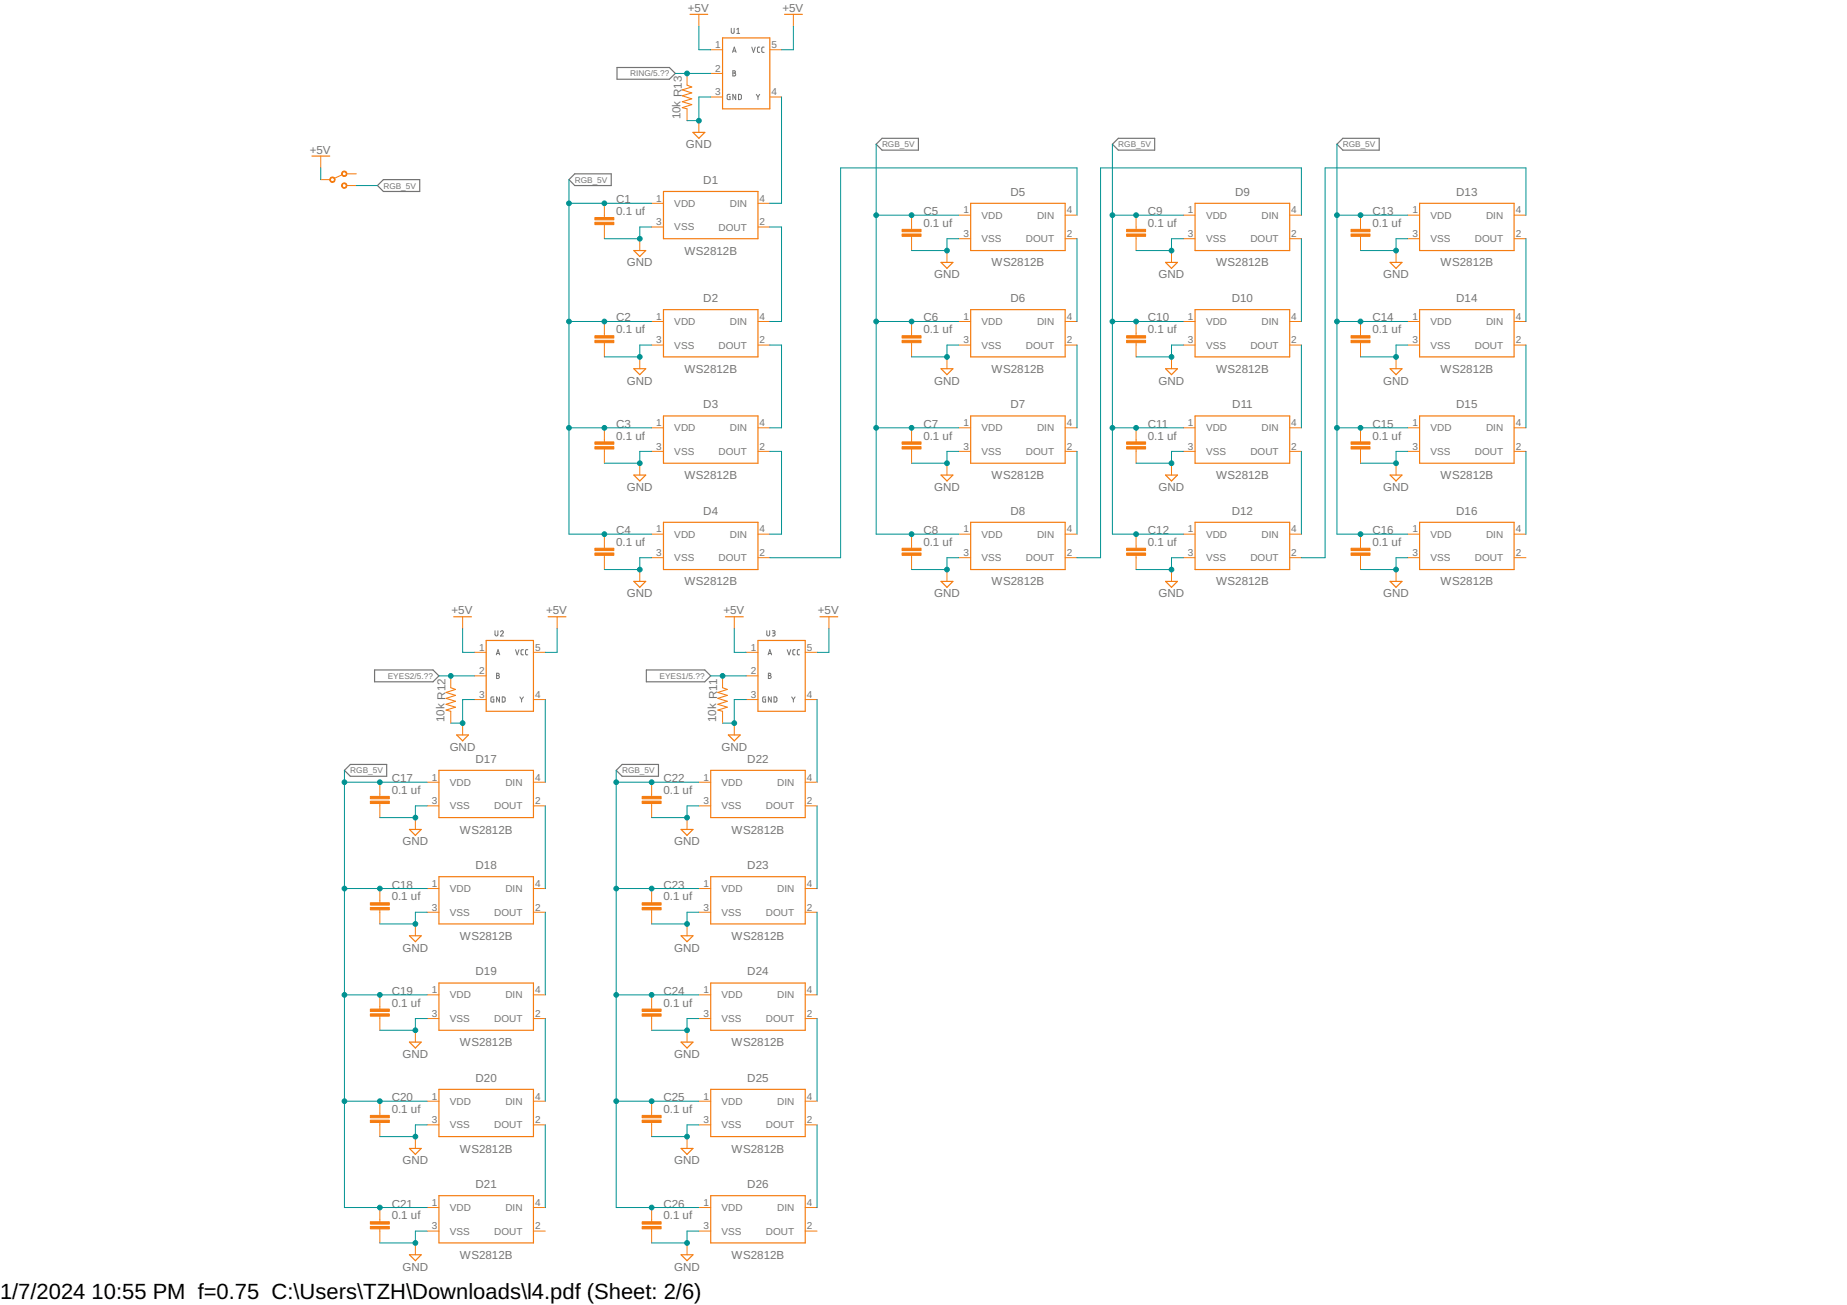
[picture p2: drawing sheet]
<svg xmlns="http://www.w3.org/2000/svg" width="297mm" height="210mm" viewBox="0 0 297 210" stroke-linecap="round" stroke-linejoin="round" font-family="sans-serif">
<g fill="none" stroke="#757575" stroke-width=".16">
<path d="M117.4 15.2l-.4 .1-.1 .5 .2 .2h.3v-.4h-.1M117.6 4.6v.5l.1 .3a.22 .22 0 0 0 .3 0 .22 .22 0 0 0 .1-.3v-.5M117.8 8.4l.3-.8 .3 .8M117.9 11.4l.4 .1v.2h-.2l.2 .2a.22 .22 0 0 1 0 .2 .22 .22 0 0 1-.2 .1h-.2zM117.9 11.7h.2M117.9 8.2h.4M118.3 15.2v.8l-.4-.8v.8M118.5 4.7l.2-.1v.8M118.5 5.4h.5M118.8 15.2l.4 .1v.5l-.1 .2h-.3zM120.9 7.6l.3 .8 .3-.8M121.6 15.2l.3 .4"/>
<path d="M121.9 15.6v.4M122.2 7.6h-.3l-.1 .2v.5l.4 .1M122.2 15.2l-.3 .4M122.9 7.6h-.3l-.1 .2v.5l.4 .1M79.4 112.1l-.4 .1v.7h.4v-.4h-.1M79.6 101.5v.6l.2 .2 .3-.1v-.7M79.8 105.3l.3-.8 .3 .8M79.9 108.3l.4 .1v.2l-.2 .1 .2 .2-.2 .2h-.2zM79.9 108.7h.2M79.9 105.1h.4M80.3 112.1v.8l-.4-.8v.8M80.5 101.6a.23 .23 0 0 1 .3-.1 .23 .23 0 0 1 .1 .3l-.4 .5h.5"/>
<path d="M80.8 112.1l.4 .1v.5l-.1 .2h-.3zM82.9 104.5l.3 .8 .3-.8M83.6 112.1l.3 .4M83.9 112.5v.4M84.2 104.5h-.3l-.1 .2v.5l.4 .1M84.2 112.1l-.3 .4M84.9 104.5h-.3l-.1 .2v.5l.4 .1M123.1 112.1l-.4 .1v.7h.4v-.4h-.1M123.3 101.5v.7l.2 .1 .3-.2v-.6M123.5 105.3l.3-.8 .3 .8M123.6 108.3l.4 .1-.2 .3 .2 .2-.2 .2h-.2zM123.6 108.7h.2"/>
<path d="M123.6 105.1h.4M124 112.1v.8l-.4-.8v.8M124.2 101.5h.4l.1 .1-.2 .2h-.2M124.4 101.8l.2 .1v.3l-.4 .1M124.5 112.1l.4 .1v.5l-.1 .2h-.3zM126.6 104.5l.3 .8 .3-.8M127.3 112.1l.3 .4M127.6 112.5v.4M127.9 104.5h-.3l-.1 .2v.5l.4 .1M127.9 112.1l-.3 .4M128.6 104.5h-.3l-.1 .2v.5l.4 .1"/>
</g>
<path d="M99.2 10.9h8.5l.9 .9-.9 .9h-8.5zM60.7 29.8l1-.9h5.8v1.9h-5.8zM92.4 28h5.9v1.8h-5.9l-.9-.9zM140.9 23.2l1-1h5.8v2h-5.8zM179.9 22.2h5.8v2h-5.8l-1-1zM216 22.2h5.8v2h-5.8l-1-1zM60.2 107.8h9.4l1 .9-1 1h-9.4zM103.9 107.8h9.4l1 .9-1 1h-9.4zM55.4 123.9l.9-.9h5.9v1.9h-5.9zM99.1 123.9l1-.9h5.8v1.9h-5.8z" fill="none" stroke="#757575" stroke-width=".19"/>
<g fill="none" stroke="#f57c10" stroke-width=".19">
<path d="M111 2.3h2.8M116.2 6.1h7.6v11.4h-7.6zM126.2 2.3h2.8M50.2 25.1h2.8M106.7 30.8h15.2v7.6h-15.2zM111.4 21.3h1.9l-.9 .9zM156.1 32.7h15.2v7.6h-15.2zM192.2 32.7h15.2v7.6h-15.2zM228.3 32.7h15.2v7.6h-15.2zM101.9 40.3h1.9l-.9 1zM101.9 59.3h1.9l-.9 1zM106.7 49.8h15.2v7.6h-15.2z"/>
<path d="M151.3 59.3h1.9l-.9 1zM151.3 42.2h1.9l-.9 1zM156.1 49.8h15.2v7.6h-15.2zM187.5 59.3h1.9l-1 1zM187.5 42.2h1.9l-1 1zM192.2 49.8h15.2v7.6h-15.2zM223.6 59.3h1.9l-1 1zM223.6 42.2h1.9l-1 1zM228.3 49.8h15.2v7.6h-15.2zM101.9 76.4h1.9l-.9 1zM106.7 66.9h15.2v7.6h-15.2zM151.3 76.4h1.9l-.9 1z"/>
<path d="M156.1 66.9h15.2v7.6h-15.2zM187.5 76.4h1.9l-1 1zM192.2 66.9h15.2v7.6h-15.2zM223.6 76.4h1.9l-1 1zM228.3 66.9h15.2v7.6h-15.2zM73 99.2h2.8M88.2 99.2h2.8M101.9 93.5h1.9l-.9 1zM106.7 84h15.2v7.6h-15.2zM116.7 99.2h2.8M131.9 99.2h2.8M151.3 93.5h1.9l-.9 1z"/>
<path d="M156.1 84h15.2v7.6h-15.2zM187.5 93.5h1.9l-1 1zM192.2 84h15.2v7.6h-15.2zM223.6 93.5h1.9l-1 1zM228.3 84h15.2v7.6h-15.2zM73.4 118.2h1.9l-.9 1zM78.2 103h7.6v11.4h-7.6zM117.1 118.2h1.9l-.9 1zM121.9 103h7.6v11.4h-7.6zM65.8 133.4h1.9l-.9 1zM70.6 123.9h15.2v7.6h-15.2zM109.5 133.4h1.9l-.9 1z"/>
<path d="M114.3 123.9h15.2v7.6h-15.2zM65.8 150.5h1.9l-.9 1zM70.6 141h15.2v7.6h-15.2zM70.6 158.1h15.2v7.6h-15.2zM109.5 150.5h1.9l-.9 1zM114.3 141h15.2v7.6h-15.2zM114.3 158.1h15.2v7.6h-15.2zM65.8 167.6h1.9l-.9 1zM70.6 175.2h15.2v7.6h-15.2zM109.5 167.6h1.9l-.9 1zM114.3 175.2h15.2v7.6h-15.2zM65.8 184.7h1.9l-.9 1z"/>
<path d="M70.6 192.3h15.2v7.6h-15.2zM109.5 184.7h1.9l-.9 1zM114.3 192.3h15.2v7.6h-15.2zM65.8 201.8h1.9l-.9 1zM109.5 201.8h1.9l-.9 1z"/>
</g>
<g fill="none" stroke="#f57c10" stroke-width=".16">
<path d="M110.5 11.8v1.9M110.5 17.5v1.9M112.4 2.3v1.9M112.4 19.4v1.9M114.3 8h1.9M114.3 11.8h1.9M114.3 15.6h1.9M123.8 8h1.9M123.8 15.6h1.9M127.6 2.3v1.9M51.6 25.1v1.9M51.6 28.9h1.5"/>
<path d="M55 28.1l-1.2 .6M55.8 28h1.5M55.8 29.8h1.5M97.2 32.7v2.3M97.2 36.1v2.3M102.9 38.4v1.9M104.8 36.5h1.9M104.8 32.7h1.9M121.9 36.5h1.9M121.9 32.7h1.9M146.6 34.6v2.3M146.6 38v2.3"/>
<path d="M154.2 38.4h1.9M154.2 34.6h1.9M171.3 38.4h1.9M171.3 34.6h1.9M182.7 34.6v2.3M182.7 38v2.3M190.3 38.4h1.9M190.3 34.6h1.9M207.4 38.4h1.9M207.4 34.6h1.9M218.8 34.6v2.3M218.8 38v2.3"/>
<path d="M226.4 38.4h1.9M226.4 34.6h1.9M243.5 38.4h1.9M243.5 34.6h1.9M97.2 51.7v2.3M97.2 55.1v2.3M102.9 57.4v1.9M104.8 55.5h1.9M104.8 51.7h1.9M121.9 55.5h1.9M121.9 51.7h1.9M146.6 51.7v2.3"/>
<path d="M146.6 55.1v2.3M152.3 40.3v1.9M152.3 57.4v1.9M154.2 55.5h1.9M154.2 51.7h1.9M171.3 55.5h1.9M171.3 51.7h1.9M182.7 51.7v2.3M182.7 55.1v2.3M188.4 40.3v1.9M188.4 57.4v1.9M190.3 55.5h1.9"/>
<path d="M190.3 51.7h1.9M207.4 55.5h1.9M207.4 51.7h1.9M218.8 51.7v2.3M218.8 55.1v2.3M224.5 40.3v1.9M224.5 57.4v1.9M226.4 55.5h1.9M226.4 51.7h1.9M243.5 55.5h1.9M243.5 51.7h1.9M97.2 68.8v2.3"/>
<path d="M97.2 72.2v2.3M102.9 74.5v1.9M104.8 72.6h1.9M104.8 68.8h1.9M121.9 72.6h1.9M121.9 68.8h1.9M146.6 68.8v2.3M146.6 72.2v2.3M152.3 74.5v1.9M154.2 72.6h1.9M154.2 68.8h1.9M171.3 72.6h1.9"/>
<path d="M171.3 68.8h1.9M182.7 68.8v2.3M182.7 72.2v2.3M188.4 74.5v1.9M190.3 72.6h1.9M190.3 68.8h1.9M207.4 72.6h1.9M207.4 68.8h1.9M218.8 68.8v2.3M218.8 72.2v2.3M224.5 74.5v1.9M226.4 72.6h1.9"/>
<path d="M226.4 68.8h1.9M243.5 72.6h1.9M243.5 68.8h1.9M74.4 99.2v1.9M89.6 99.2v1.9M97.2 85.9v2.3M97.2 89.3v2.3M102.9 91.6v1.9M104.8 89.7h1.9M104.8 85.9h1.9M118.1 99.2v1.9M121.9 89.7h1.9"/>
<path d="M121.9 85.9h1.9M133.3 99.2v1.9M146.6 85.9v2.3M146.6 89.3v2.3M152.3 91.6v1.9M154.2 89.7h1.9M154.2 85.9h1.9M171.3 89.7h1.9M171.3 85.9h1.9M182.7 85.9v2.3M182.7 89.3v2.3M188.4 91.6v1.9"/>
<path d="M190.3 89.7h1.9M190.3 85.9h1.9M207.4 89.7h1.9M207.4 85.9h1.9M218.8 85.9v2.3M218.8 89.3v2.3M224.5 91.6v1.9M226.4 89.7h1.9M226.4 85.9h1.9M243.5 89.7h1.9M243.5 85.9h1.9M72.5 108.7v1.9"/>
<path d="M72.5 114.4v1.9M74.4 116.3v1.9M76.3 104.9h1.9M76.3 108.7h1.9M76.3 112.5h1.9M85.8 104.9h1.9M85.8 112.5h1.9M116.2 108.7v1.9M116.2 114.4v1.9M118.1 116.3v1.9M120 104.9h1.9M120 108.7h1.9"/>
<path d="M120 112.5h1.9M129.5 104.9h1.9M129.5 112.5h1.9M61.1 125.8v2.3M61.1 129.2v2.3M66.8 131.5v1.9M68.7 129.6h1.9M68.7 125.8h1.9M85.8 129.6h1.9M85.8 125.8h1.9M104.8 125.8v2.3M104.8 129.2v2.3"/>
<path d="M110.5 131.5v1.9M112.4 129.6h1.9M112.4 125.8h1.9M129.5 129.6h1.9M129.5 125.8h1.9M61.1 142.9v2.3M61.1 146.3v2.3M66.8 148.6v1.9M68.7 146.7h1.9M68.7 142.9h1.9M85.8 146.7h1.9M85.8 142.9h1.9"/>
<path d="M104.8 142.9v2.3M104.8 146.3v2.3M110.5 148.6v1.9M112.4 146.7h1.9M112.4 142.9h1.9M129.5 146.7h1.9M129.5 142.9h1.9M61.1 160v2.3M61.1 163.4v2.3M61.1 177.1v2.3M66.8 165.7v1.9M68.7 163.8h1.9"/>
<path d="M68.7 160h1.9M68.7 177.1h1.9M85.8 163.8h1.9M85.8 160h1.9M85.8 177.1h1.9M104.8 160v2.3M104.8 163.4v2.3M104.8 177.1v2.3M110.5 165.7v1.9M112.4 163.8h1.9M112.4 160h1.9M112.4 177.1h1.9"/>
<path d="M129.5 163.8h1.9M129.5 160h1.9M129.5 177.1h1.9M61.1 180.6v2.2M61.1 194.2v2.3M61.1 197.7v2.2M66.8 182.8v1.9M66.8 199.9v1.9M68.7 180.9h1.9M68.7 198h1.9M68.7 194.2h1.9M85.8 180.9h1.9"/>
<path d="M85.8 198h1.9M85.8 194.2h1.9M104.8 180.6v2.2M104.8 194.2v2.3M104.8 197.7v2.2M110.5 182.8v1.9M110.5 199.9v1.9M112.4 180.9h1.9M112.4 198h1.9M112.4 194.2h1.9M129.5 180.9h1.9M129.5 198h1.9"/>
<path d="M129.5 194.2h1.9"/>
</g>
<g fill="#f57c10" stroke="#f57c10" stroke-width=".16">
<path d="M53.2 28.6a.43 .43 0 0 1 .6 .1 .43 .43 0 0 1-.3 .6 .43 .43 0 0 1-.5-.4h.1a.33 .33 0 0 1 .5-.3 .33 .33 0 0 1 .1 .6 .33 .33 0 0 1-.5-.2l-.1-.1h-.1z" fill-rule="evenodd"/>
<path d="M55.1 27.6a.44 .44 0 0 1 .7 .2 .44 .44 0 0 1-.3 .6 .44 .44 0 0 1-.6-.4h.1a.32 .32 0 0 1 .4-.4 .32 .32 0 0 1 .2 .5 .32 .32 0 0 1-.5 0l-.2-.1z" fill-rule="evenodd"/>
<path d="M55.1 29.5a.43 .43 0 0 1 .7 .2 .43 .43 0 0 1-.3 .6 .43 .43 0 0 1-.6-.5h.1a.32 .32 0 0 1 .5-.3 .32 .32 0 0 1 .1 .5 .32 .32 0 0 1-.5 0l-.2-.2z" fill-rule="evenodd"/>
</g>
<g fill="#f57c10" stroke="#f57c10" stroke-width=".16">
<path d="M95.7 35.8h3v.3h-3z"/>
<path d="M95.7 35h3v.4h-3z"/>
<path d="M95.7 54.7h3v.4h-3z"/>
<path d="M95.7 54h3v.4h-3z"/>
<path d="M95.7 71.8h3v.4h-3z"/>
<path d="M95.7 71.1h3v.4h-3z"/>
<path d="M95.7 88.9h3v.4h-3z"/>
<path d="M95.7 88.2h3v.4h-3z"/>
<path d="M145.1 37.6h3v.4h-3z"/>
<path d="M145.1 36.9h3v.4h-3z"/>
<path d="M145.1 54.7h3v.4h-3z"/>
<path d="M145.1 54h3v.4h-3z"/>
<path d="M145.1 71.8h3v.4h-3z"/>
<path d="M145.1 71.1h3v.4h-3z"/>
<path d="M145.1 88.9h3v.4h-3z"/>
<path d="M145.1 88.2h3v.4h-3z"/>
<path d="M181.2 37.6h3v.4h-3z"/>
<path d="M181.2 36.9h3v.4h-3z"/>
<path d="M181.2 54.7h3v.4h-3z"/>
<path d="M181.2 54h3v.4h-3z"/>
<path d="M181.2 71.8h3v.4h-3z"/>
<path d="M181.2 71.1h3v.4h-3z"/>
<path d="M181.2 88.9h3v.4h-3z"/>
<path d="M181.2 88.2h3v.4h-3z"/>
<path d="M217.3 37.6h3v.4h-3z"/>
<path d="M217.3 36.9h3v.4h-3z"/>
<path d="M217.3 54.7h3v.4h-3z"/>
<path d="M217.3 54h3v.4h-3z"/>
<path d="M217.3 71.8h3v.4h-3z"/>
<path d="M217.3 71.1h3v.4h-3z"/>
<path d="M217.3 88.9h3v.4h-3z"/>
<path d="M217.3 88.2h3v.4h-3z"/>
<path d="M59.6 128.9h3v.3h-3z"/>
<path d="M59.6 128.1h3v.4h-3z"/>
<path d="M59.6 146h3v.3h-3z"/>
<path d="M59.6 145.2h3v.4h-3z"/>
<path d="M59.6 163.1h3v.3h-3z"/>
<path d="M59.6 162.3h3v.4h-3z"/>
<path d="M59.6 180.2h3v.4h-3z"/>
<path d="M59.6 179.4h3v.4h-3z"/>
<path d="M59.6 197.3h3v.4h-3z"/>
<path d="M59.6 196.5h3v.4h-3z"/>
<path d="M103.3 128.9h3v.3h-3z"/>
<path d="M103.3 128.1h3v.4h-3z"/>
<path d="M103.3 146h3v.3h-3z"/>
<path d="M103.3 145.2h3v.4h-3z"/>
<path d="M103.3 163.1h3v.3h-3z"/>
<path d="M103.3 162.3h3v.4h-3z"/>
<path d="M103.3 180.2h3v.4h-3z"/>
<path d="M103.3 179.4h3v.4h-3z"/>
<path d="M103.3 197.3h3v.4h-3z"/>
<path d="M103.3 196.5h3v.4h-3z"/>
</g>
<path d="M110.5 13.7l.8 .3-1.6 .5 1.6 .4-1.6 .5 1.6 .5-1.6 .5 1.6 .4-1.6 .5 .8 .2M72.5 110.6l.8 .3-1.6 .5 1.6 .4-1.6 .5 1.6 .5-1.6 .5 1.6 .4-1.6 .5 .8 .2M116.2 110.6l.8 .3-1.6 .5 1.6 .4-1.6 .5 1.6 .5-1.6 .5 1.6 .4-1.6 .5 .8 .2" fill="none" stroke="#f57c10" stroke-width=".17"/>
<g fill="none" stroke="#009292" stroke-width=".16">
<path d="M108.6 11.8h5.7M112.4 4.2v3.8h1.9M114.3 15.6h-1.9v3.8h-1.9M125.7 15.6v17.1h-1.9M127.6 4.2v3.8h-1.9M51.6 27v1.9M57.3 29.8h3.4M91.5 28.9v57h13.3M91.5 32.7h13.3M104.8 36.5h-1.9v1.9h-5.7M123.8 36.5h1.9v15.2h-1.9M140.9 23.2v62.7h13.3"/>
<path d="M140.9 34.6h13.3M154.2 38.4h-1.9v1.9h-5.7M173.2 34.6v-7.6h-38v62.7h-11.4M173.2 38.4v13.3M178.9 23.2v62.7h11.4M178.9 34.6h11.4M190.3 38.4h-1.9v1.9h-5.7M209.3 34.6v-7.6h-32.3v62.7h-3.8M209.3 38.4v13.3M215 23.2v62.7h11.4M215 34.6h11.4M226.4 38.4h-1.9v1.9h-5.7"/>
<path d="M245.4 34.6v-7.6h-32.3v62.7h-3.8M245.4 38.4v13.3M91.5 51.7h13.3M104.8 55.5h-1.9v1.9h-5.7M123.8 55.5h1.9v13.3h-1.9M140.9 51.7h13.3M154.2 55.5h-1.9v1.9h-5.7M173.2 55.5v13.3M178.9 51.7h11.4M190.3 55.5h-1.9v1.9h-5.7M209.3 55.5v13.3M215 51.7h11.4"/>
<path d="M226.4 55.5h-1.9v1.9h-5.7M245.4 55.5v13.3M91.5 68.8h13.3M104.8 72.6h-1.9v1.9h-5.7M123.8 72.6h1.9v13.3h-1.9M140.9 68.8h13.3M154.2 72.6h-1.9v1.9h-5.7M173.2 72.6v13.3M178.9 68.8h11.4M190.3 72.6h-1.9v1.9h-5.7M209.3 72.6v13.3M215 68.8h11.4"/>
<path d="M226.4 72.6h-1.9v1.9h-5.7M245.4 72.6v13.3M104.8 89.7h-1.9v1.9h-5.7M154.2 89.7h-1.9v1.9h-5.7M190.3 89.7h-1.9v1.9h-5.7M226.4 89.7h-1.9v1.9h-5.7M70.6 108.7h5.7M74.4 101.1v3.8h1.9M76.3 112.5h-1.9v3.8h-1.9M87.7 112.5v13.3M89.6 101.1v3.8h-1.9M114.3 108.7h5.7"/>
<path d="M118.1 101.1v3.8h1.9M120 112.5h-1.9v3.8h-1.9M131.4 112.5v13.3M133.3 101.1v3.8h-1.9M55.4 125.8h13.3M55.4 123.9v70.3h13.3M68.7 129.6h-1.9v1.9h-5.7M87.7 129.6v13.3M99.1 125.8h13.3M99.1 123.9v70.3h13.3M112.4 129.6h-1.9v1.9h-5.7M131.4 129.6v13.3"/>
<path d="M55.4 142.9h13.3M68.7 146.7h-1.9v1.9h-5.7M87.7 146.7v13.3M99.1 142.9h13.3M112.4 146.7h-1.9v1.9h-5.7M131.4 146.7v13.3M55.4 160h13.3M55.4 177.1h13.3M68.7 163.8h-1.9v1.9h-5.7M87.7 163.8v13.3M99.1 160h13.3M99.1 177.1h13.3"/>
<path d="M112.4 163.8h-1.9v1.9h-5.7M131.4 163.8v13.3M68.7 180.9h-1.9v1.9h-5.7M68.7 198h-1.9v1.9h-5.7M87.7 180.9v13.3M112.4 180.9h-1.9v1.9h-5.7M112.4 198h-1.9v1.9h-5.7M131.4 180.9v13.3"/>
</g>
<g fill="#009292" stroke="#009292" stroke-width=".16">
<circle cx="102.9" cy="38.4" r=".38"/>
<circle cx="102.9" cy="57.4" r=".38"/>
<circle cx="102.9" cy="74.5" r=".38"/>
<circle cx="102.9" cy="91.6" r=".38"/>
<circle cx="112.4" cy="19.4" r=".38"/>
<circle cx="152.3" cy="40.3" r=".38"/>
<circle cx="152.3" cy="57.4" r=".38"/>
<circle cx="152.3" cy="74.5" r=".38"/>
<circle cx="152.3" cy="91.6" r=".38"/>
<circle cx="188.4" cy="40.3" r=".38"/>
<circle cx="188.4" cy="57.4" r=".38"/>
<circle cx="188.4" cy="74.5" r=".38"/>
<circle cx="188.4" cy="91.6" r=".38"/>
<circle cx="224.5" cy="40.3" r=".38"/>
<circle cx="224.5" cy="57.4" r=".38"/>
<circle cx="224.5" cy="74.5" r=".38"/>
<circle cx="224.5" cy="91.6" r=".38"/>
<circle cx="66.8" cy="131.5" r=".38"/>
<circle cx="66.8" cy="148.6" r=".38"/>
<circle cx="66.8" cy="165.7" r=".38"/>
<circle cx="66.8" cy="182.8" r=".38"/>
<circle cx="66.8" cy="199.9" r=".38"/>
<circle cx="110.5" cy="131.5" r=".38"/>
<circle cx="110.5" cy="148.6" r=".38"/>
<circle cx="110.5" cy="165.7" r=".38"/>
<circle cx="110.5" cy="182.8" r=".38"/>
<circle cx="110.5" cy="199.9" r=".38"/>
<circle cx="74.4" cy="116.3" r=".38"/>
<circle cx="118.1" cy="116.3" r=".38"/>
<circle cx="110.5" cy="11.8" r=".38"/>
<circle cx="116.2" cy="108.7" r=".38"/>
<circle cx="72.5" cy="108.7" r=".38"/>
<circle cx="97.2" cy="32.7" r=".38"/>
<circle cx="97.2" cy="51.7" r=".38"/>
<circle cx="97.2" cy="68.8" r=".38"/>
<circle cx="97.2" cy="85.9" r=".38"/>
<circle cx="91.5" cy="68.8" r=".38"/>
<circle cx="91.5" cy="51.7" r=".38"/>
<circle cx="91.5" cy="32.7" r=".38"/>
<circle cx="104.8" cy="125.8" r=".38"/>
<circle cx="104.8" cy="194.2" r=".38"/>
<circle cx="99.1" cy="125.8" r=".38"/>
<circle cx="104.8" cy="142.9" r=".38"/>
<circle cx="99.1" cy="142.9" r=".38"/>
<circle cx="104.8" cy="160" r=".38"/>
<circle cx="99.1" cy="160" r=".38"/>
<circle cx="104.8" cy="177.1" r=".38"/>
<circle cx="99.1" cy="177.1" r=".38"/>
<circle cx="61.1" cy="125.8" r=".38"/>
<circle cx="61.1" cy="142.9" r=".38"/>
<circle cx="61.1" cy="194.2" r=".38"/>
<circle cx="55.4" cy="142.9" r=".38"/>
<circle cx="55.4" cy="125.8" r=".38"/>
<circle cx="61.1" cy="160" r=".38"/>
<circle cx="55.4" cy="160" r=".38"/>
<circle cx="61.1" cy="177.1" r=".38"/>
<circle cx="55.4" cy="177.1" r=".38"/>
<circle cx="146.6" cy="68.8" r=".38"/>
<circle cx="146.6" cy="51.7" r=".38"/>
<circle cx="146.6" cy="34.6" r=".38"/>
<circle cx="146.6" cy="85.9" r=".38"/>
<circle cx="140.9" cy="34.6" r=".38"/>
<circle cx="140.9" cy="51.7" r=".38"/>
<circle cx="140.9" cy="68.8" r=".38"/>
<circle cx="182.7" cy="68.8" r=".38"/>
<circle cx="182.7" cy="51.7" r=".38"/>
<circle cx="182.7" cy="34.6" r=".38"/>
<circle cx="182.7" cy="85.9" r=".38"/>
<circle cx="178.9" cy="34.6" r=".38"/>
<circle cx="178.9" cy="51.7" r=".38"/>
<circle cx="178.9" cy="68.8" r=".38"/>
<circle cx="218.8" cy="68.8" r=".38"/>
<circle cx="218.8" cy="51.7" r=".38"/>
<circle cx="218.8" cy="34.6" r=".38"/>
<circle cx="218.8" cy="85.9" r=".38"/>
<circle cx="215" cy="34.6" r=".38"/>
<circle cx="215" cy="51.7" r=".38"/>
<circle cx="215" cy="68.8" r=".38"/>
</g>
<g font-size="3.5">
<text x="0" y="208.9">1/7/2024</text>
<text x="14.7" y="208.9">10:55 PM f=0.75 C:\Users\TZH\Downloads\l4.pdf (Sheet: 2/6)</text>
</g>
<g font-size="1.9" fill="#757575">
<text x="110.6" y="1.9">+5V</text>
<text x="125.8" y="1.9">+5V</text>
<text x="109.5" y="19.2" transform="rotate(-90 109.5 19.2)">10k R13</text>
<text x="110.3" y="23.9">GND</text>
<text x="49.8" y="24.7">+5V</text>
<text x="113.1" y="29.6">D1</text>
<text x="99.1" y="34.6">0.1 uf</text>
<text x="99.1" y="32.7">C1</text>
<text x="148.5" y="34.6">C5</text>
<text x="162.5" y="31.5">D5</text>
<text x="184.6" y="34.6">C9</text>
<text x="198.6" y="31.5">D9</text>
<text x="220.7" y="34.6">C13</text>
<text x="234.2" y="31.5">D13</text>
<text x="110.1" y="41">WS2812B</text>
<text x="148.5" y="36.5">0.1 uf</text>
<text x="184.6" y="36.5">0.1 uf</text>
<text x="220.7" y="36.5">0.1 uf</text>
<text x="100.8" y="42.9">GND</text>
<text x="150.2" y="44.8">GND</text>
<text x="159.5" y="42.9">WS2812B</text>
<text x="186.3" y="44.8">GND</text>
<text x="195.6" y="42.9">WS2812B</text>
<text x="222.4" y="44.8">GND</text>
<text x="231.7" y="42.9">WS2812B</text>
<text x="99.1" y="53.6">0.1 uf</text>
<text x="99.1" y="51.7">C2</text>
<text x="113.1" y="48.6">D2</text>
<text x="148.5" y="53.6">0.1 uf</text>
<text x="148.5" y="51.7">C6</text>
<text x="162.5" y="48.6">D6</text>
<text x="184.6" y="53.6">0.1 uf</text>
<text x="184.6" y="51.7">C10</text>
<text x="198.1" y="48.6">D10</text>
<text x="220.7" y="53.6">0.1 uf</text>
<text x="220.7" y="51.7">C14</text>
<text x="234.2" y="48.6">D14</text>
<text x="110.1" y="60">WS2812B</text>
<text x="159.5" y="60">WS2812B</text>
<text x="195.6" y="60">WS2812B</text>
<text x="231.7" y="60">WS2812B</text>
<text x="100.8" y="61.9">GND</text>
<text x="113.1" y="65.7">D3</text>
<text x="150.2" y="61.9">GND</text>
<text x="162.5" y="65.7">D7</text>
<text x="186.3" y="61.9">GND</text>
<text x="198.2" y="65.7">D11</text>
<text x="222.4" y="61.9">GND</text>
<text x="234.2" y="65.7">D15</text>
<text x="99.1" y="70.7">0.1 uf</text>
<text x="99.1" y="68.8">C3</text>
<text x="148.5" y="70.7">0.1 uf</text>
<text x="148.5" y="68.8">C7</text>
<text x="184.6" y="70.7">0.1 uf</text>
<text x="184.6" y="68.8">C11</text>
<text x="220.7" y="70.7">0.1 uf</text>
<text x="220.7" y="68.8">C15</text>
<text x="110.1" y="77.1">WS2812B</text>
<text x="159.5" y="77.1">WS2812B</text>
<text x="195.6" y="77.1">WS2812B</text>
<text x="231.7" y="77.1">WS2812B</text>
<text x="100.8" y="79">GND</text>
<text x="113.1" y="82.8">D4</text>
<text x="150.2" y="79">GND</text>
<text x="162.5" y="82.8">D8</text>
<text x="186.3" y="79">GND</text>
<text x="198.1" y="82.8">D12</text>
<text x="222.4" y="79">GND</text>
<text x="234.2" y="82.8">D16</text>
<text x="99.1" y="87.8">0.1 uf</text>
<text x="99.1" y="85.9">C4</text>
<text x="148.5" y="87.8">0.1 uf</text>
<text x="148.5" y="85.9">C8</text>
<text x="184.6" y="87.8">0.1 uf</text>
<text x="184.6" y="85.9">C12</text>
<text x="220.7" y="87.8">0.1 uf</text>
<text x="220.7" y="85.9">C16</text>
<text x="110.1" y="94.2">WS2812B</text>
<text x="159.5" y="94.2">WS2812B</text>
<text x="195.6" y="94.2">WS2812B</text>
<text x="231.7" y="94.2">WS2812B</text>
<text x="72.6" y="98.8">+5V</text>
<text x="87.8" y="98.8">+5V</text>
<text x="100.8" y="96.1">GND</text>
<text x="116.3" y="98.8">+5V</text>
<text x="131.5" y="98.8">+5V</text>
<text x="150.2" y="96.1">GND</text>
<text x="186.3" y="96.1">GND</text>
<text x="222.4" y="96.1">GND</text>
<text x="71.5" y="116.1" transform="rotate(-90 71.5 116.1)">10k R12</text>
<text x="115.2" y="116.1" transform="rotate(-90 115.2 116.1)">10k R11</text>
<text x="63" y="125.8">C17</text>
<text x="72.3" y="120.8">GND</text>
<text x="76.5" y="122.7">D17</text>
<text x="106.7" y="125.8">C22</text>
<text x="116" y="120.8">GND</text>
<text x="120.2" y="122.7">D22</text>
<text x="63" y="127.7">0.1 uf</text>
<text x="106.7" y="127.7">0.1 uf</text>
<text x="64.7" y="136">GND</text>
<text x="74" y="134.1">WS2812B</text>
<text x="108.4" y="136">GND</text>
<text x="117.7" y="134.1">WS2812B</text>
<text x="63" y="142.9">C18</text>
<text x="76.5" y="139.8">D18</text>
<text x="106.7" y="142.9">C23</text>
<text x="120.2" y="139.8">D23</text>
<text x="63" y="144.8">0.1 uf</text>
<text x="106.7" y="144.8">0.1 uf</text>
<text x="64.7" y="153.1">GND</text>
<text x="74" y="151.2">WS2812B</text>
<text x="108.4" y="153.1">GND</text>
<text x="117.7" y="151.2">WS2812B</text>
<text x="63" y="161.9">0.1 uf</text>
<text x="63" y="160">C19</text>
<text x="76.5" y="156.9">D19</text>
<text x="106.7" y="161.9">0.1 uf</text>
<text x="106.7" y="160">C24</text>
<text x="120.2" y="156.9">D24</text>
<text x="64.7" y="170.2">GND</text>
<text x="74" y="168.3">WS2812B</text>
<text x="76.5" y="174">D20</text>
<text x="108.4" y="170.2">GND</text>
<text x="117.7" y="168.3">WS2812B</text>
<text x="120.2" y="174">D25</text>
<text x="63" y="179">0.1 uf</text>
<text x="63" y="177.1">C20</text>
<text x="106.7" y="179">0.1 uf</text>
<text x="106.7" y="177.1">C25</text>
<text x="74" y="185.4">WS2812B</text>
<text x="117.7" y="185.4">WS2812B</text>
<text x="64.7" y="187.3">GND</text>
<text x="76.5" y="191.1">D21</text>
<text x="108.4" y="187.3">GND</text>
<text x="120.2" y="191.1">D26</text>
<text x="63" y="196.1">0.1 uf</text>
<text x="63" y="194.2">C21</text>
<text x="106.7" y="196.1">0.1 uf</text>
<text x="106.7" y="194.2">C26</text>
<text x="74" y="202.5">WS2812B</text>
<text x="117.7" y="202.5">WS2812B</text>
<text x="64.7" y="204.4">GND</text>
<text x="108.4" y="204.4">GND</text>
</g>
<g font-size="1.6" fill="#757575">
<text x="115" y="7.7">1</text>
<text x="115" y="11.5">2</text>
<text x="124.1" y="7.7">5</text>
<text x="115" y="15.3">3</text>
<text x="124.1" y="15.3">4</text>
<text x="105.5" y="32.4">1</text>
<text x="108.4" y="33.3">VDD</text>
<text x="117.4" y="33.3">DIN</text>
<text x="122.2" y="32.4">4</text>
<text x="154.9" y="34.3">1</text>
<text x="157.8" y="35.2">VDD</text>
<text x="166.8" y="35.2">DIN</text>
<text x="171.6" y="34.3">4</text>
<text x="191" y="34.3">1</text>
<text x="194" y="35.2">VDD</text>
<text x="202.9" y="35.2">DIN</text>
<text x="207.7" y="34.3">4</text>
<text x="227.2" y="34.3">1</text>
<text x="230.1" y="35.2">VDD</text>
<text x="239" y="35.2">DIN</text>
<text x="243.8" y="34.3">4</text>
<text x="105.5" y="36.2">3</text>
<text x="108.4" y="37.1">VSS</text>
<text x="115.6" y="37.1">DOUT</text>
<text x="122.2" y="36.2">2</text>
<text x="154.9" y="38.1">3</text>
<text x="157.8" y="39">VSS</text>
<text x="165" y="39">DOUT</text>
<text x="171.6" y="38.1">2</text>
<text x="191" y="38.1">3</text>
<text x="194" y="39">VSS</text>
<text x="201.1" y="39">DOUT</text>
<text x="207.7" y="38.1">2</text>
<text x="227.2" y="38.1">3</text>
<text x="230.1" y="39">VSS</text>
<text x="237.2" y="39">DOUT</text>
<text x="243.8" y="38.1">2</text>
<text x="105.5" y="51.4">1</text>
<text x="108.4" y="52.3">VDD</text>
<text x="117.4" y="52.3">DIN</text>
<text x="122.2" y="51.4">4</text>
<text x="154.9" y="51.4">1</text>
<text x="157.8" y="52.3">VDD</text>
<text x="166.8" y="52.3">DIN</text>
<text x="171.6" y="51.4">4</text>
<text x="191" y="51.4">1</text>
<text x="194" y="52.3">VDD</text>
<text x="202.9" y="52.3">DIN</text>
<text x="207.7" y="51.4">4</text>
<text x="227.2" y="51.4">1</text>
<text x="230.1" y="52.3">VDD</text>
<text x="239" y="52.3">DIN</text>
<text x="243.8" y="51.4">4</text>
<text x="105.5" y="55.2">3</text>
<text x="108.4" y="56.1">VSS</text>
<text x="115.6" y="56.1">DOUT</text>
<text x="122.2" y="55.2">2</text>
<text x="154.9" y="55.2">3</text>
<text x="157.8" y="56.1">VSS</text>
<text x="165" y="56.1">DOUT</text>
<text x="171.6" y="55.2">2</text>
<text x="191" y="55.2">3</text>
<text x="194" y="56.1">VSS</text>
<text x="201.1" y="56.1">DOUT</text>
<text x="207.7" y="55.2">2</text>
<text x="227.2" y="55.2">3</text>
<text x="230.1" y="56.1">VSS</text>
<text x="237.2" y="56.1">DOUT</text>
<text x="243.8" y="55.2">2</text>
<text x="105.5" y="68.5">1</text>
<text x="108.4" y="69.4">VDD</text>
<text x="117.4" y="69.4">DIN</text>
<text x="122.2" y="68.5">4</text>
<text x="154.9" y="68.5">1</text>
<text x="157.8" y="69.4">VDD</text>
<text x="166.8" y="69.4">DIN</text>
<text x="171.6" y="68.5">4</text>
<text x="191" y="68.5">1</text>
<text x="194" y="69.4">VDD</text>
<text x="202.9" y="69.4">DIN</text>
<text x="207.7" y="68.5">4</text>
<text x="227.2" y="68.5">1</text>
<text x="230.1" y="69.4">VDD</text>
<text x="239" y="69.4">DIN</text>
<text x="243.8" y="68.5">4</text>
<text x="105.5" y="72.3">3</text>
<text x="108.4" y="73.2">VSS</text>
<text x="115.6" y="73.2">DOUT</text>
<text x="122.2" y="72.3">2</text>
<text x="154.9" y="72.3">3</text>
<text x="157.8" y="73.2">VSS</text>
<text x="165" y="73.2">DOUT</text>
<text x="171.6" y="72.3">2</text>
<text x="191" y="72.3">3</text>
<text x="194" y="73.2">VSS</text>
<text x="201.1" y="73.2">DOUT</text>
<text x="207.7" y="72.3">2</text>
<text x="227.2" y="72.3">3</text>
<text x="230.1" y="73.2">VSS</text>
<text x="237.2" y="73.2">DOUT</text>
<text x="243.8" y="72.3">2</text>
<text x="105.5" y="85.6">1</text>
<text x="105.5" y="89.4">3</text>
<text x="108.4" y="86.5">VDD</text>
<text x="117.4" y="86.5">DIN</text>
<text x="122.2" y="89.4">2</text>
<text x="122.2" y="85.6">4</text>
<text x="154.9" y="85.6">1</text>
<text x="154.9" y="89.4">3</text>
<text x="157.8" y="86.5">VDD</text>
<text x="166.8" y="86.5">DIN</text>
<text x="171.6" y="89.4">2</text>
<text x="171.6" y="85.6">4</text>
<text x="191" y="85.6">1</text>
<text x="191" y="89.4">3</text>
<text x="194" y="86.5">VDD</text>
<text x="202.9" y="86.5">DIN</text>
<text x="207.7" y="89.4">2</text>
<text x="207.7" y="85.6">4</text>
<text x="227.2" y="85.6">1</text>
<text x="227.2" y="89.4">3</text>
<text x="230.1" y="86.5">VDD</text>
<text x="239" y="86.5">DIN</text>
<text x="243.8" y="89.4">2</text>
<text x="243.8" y="85.6">4</text>
<text x="108.4" y="90.3">VSS</text>
<text x="115.6" y="90.3">DOUT</text>
<text x="157.8" y="90.3">VSS</text>
<text x="165" y="90.3">DOUT</text>
<text x="194" y="90.3">VSS</text>
<text x="201.1" y="90.3">DOUT</text>
<text x="230.1" y="90.3">VSS</text>
<text x="237.2" y="90.3">DOUT</text>
<text x="77" y="104.6">1</text>
<text x="86.1" y="104.6">5</text>
<text x="120.7" y="104.6">1</text>
<text x="129.8" y="104.6">5</text>
<text x="77" y="108.4">2</text>
<text x="77" y="112.2">3</text>
<text x="86.1" y="112.2">4</text>
<text x="120.7" y="108.4">2</text>
<text x="120.7" y="112.2">3</text>
<text x="129.8" y="112.2">4</text>
<text x="69.4" y="125.5">1</text>
<text x="86.1" y="125.5">4</text>
<text x="113.1" y="125.5">1</text>
<text x="129.8" y="125.5">4</text>
<text x="69.4" y="129.3">3</text>
<text x="72.3" y="126.4">VDD</text>
<text x="72.3" y="130.2">VSS</text>
<text x="79.5" y="130.2">DOUT</text>
<text x="81.3" y="126.4">DIN</text>
<text x="86.1" y="129.3">2</text>
<text x="113.1" y="129.3">3</text>
<text x="116" y="126.4">VDD</text>
<text x="116" y="130.2">VSS</text>
<text x="123.2" y="130.2">DOUT</text>
<text x="125" y="126.4">DIN</text>
<text x="129.8" y="129.3">2</text>
<text x="69.4" y="142.7">1</text>
<text x="72.3" y="143.5">VDD</text>
<text x="81.3" y="143.5">DIN</text>
<text x="86.1" y="142.7">4</text>
<text x="113.1" y="142.7">1</text>
<text x="116" y="143.5">VDD</text>
<text x="125" y="143.5">DIN</text>
<text x="129.8" y="142.7">4</text>
<text x="69.4" y="146.5">3</text>
<text x="72.3" y="147.3">VSS</text>
<text x="79.5" y="147.3">DOUT</text>
<text x="86.1" y="146.5">2</text>
<text x="113.1" y="146.5">3</text>
<text x="116" y="147.3">VSS</text>
<text x="123.2" y="147.3">DOUT</text>
<text x="129.8" y="146.5">2</text>
<text x="69.4" y="159.8">1</text>
<text x="72.3" y="160.6">VDD</text>
<text x="81.3" y="160.6">DIN</text>
<text x="86.1" y="159.8">4</text>
<text x="113.1" y="159.8">1</text>
<text x="116" y="160.6">VDD</text>
<text x="125" y="160.6">DIN</text>
<text x="129.8" y="159.8">4</text>
<text x="69.4" y="163.6">3</text>
<text x="72.3" y="164.4">VSS</text>
<text x="79.5" y="164.4">DOUT</text>
<text x="86.1" y="163.6">2</text>
<text x="113.1" y="163.6">3</text>
<text x="116" y="164.4">VSS</text>
<text x="123.2" y="164.4">DOUT</text>
<text x="129.8" y="163.6">2</text>
<text x="69.4" y="176.9">1</text>
<text x="72.3" y="177.7">VDD</text>
<text x="81.3" y="177.7">DIN</text>
<text x="86.1" y="176.9">4</text>
<text x="113.1" y="176.9">1</text>
<text x="116" y="177.7">VDD</text>
<text x="125" y="177.7">DIN</text>
<text x="129.8" y="176.9">4</text>
<text x="69.4" y="180.7">3</text>
<text x="72.3" y="181.5">VSS</text>
<text x="79.5" y="181.5">DOUT</text>
<text x="86.1" y="180.7">2</text>
<text x="113.1" y="180.7">3</text>
<text x="116" y="181.5">VSS</text>
<text x="123.2" y="181.5">DOUT</text>
<text x="129.8" y="180.7">2</text>
<text x="69.4" y="194">1</text>
<text x="69.4" y="197.8">3</text>
<text x="72.3" y="194.8">VDD</text>
<text x="81.3" y="194.8">DIN</text>
<text x="86.1" y="197.8">2</text>
<text x="86.1" y="194">4</text>
<text x="113.1" y="194">1</text>
<text x="113.1" y="197.8">3</text>
<text x="116" y="194.8">VDD</text>
<text x="125" y="194.8">DIN</text>
<text x="129.8" y="197.8">2</text>
<text x="129.8" y="194">4</text>
<text x="72.3" y="198.6">VSS</text>
<text x="79.5" y="198.6">DOUT</text>
<text x="116" y="198.6">VSS</text>
<text x="123.2" y="198.6">DOUT</text>
</g>
<g font-size="1.3" fill="#757575">
<text x="101.3" y="12.3">RING/5.??</text>
<text x="141.8" y="23.7">RGB_5V</text>
<text x="179.9" y="23.7">RGB_5V</text>
<text x="216" y="23.7">RGB_5V</text>
<text x="92.4" y="29.4">RGB_5V</text>
<text x="61.7" y="30.3">RGB_5V</text>
<text x="62.4" y="109.2">EYES2/5.??</text>
<text x="106.1" y="109.2">EYES1/5.??</text>
<text x="56.3" y="124.4">RGB_5V</text>
<text x="100" y="124.4">RGB_5V</text>
</g>
</svg>
